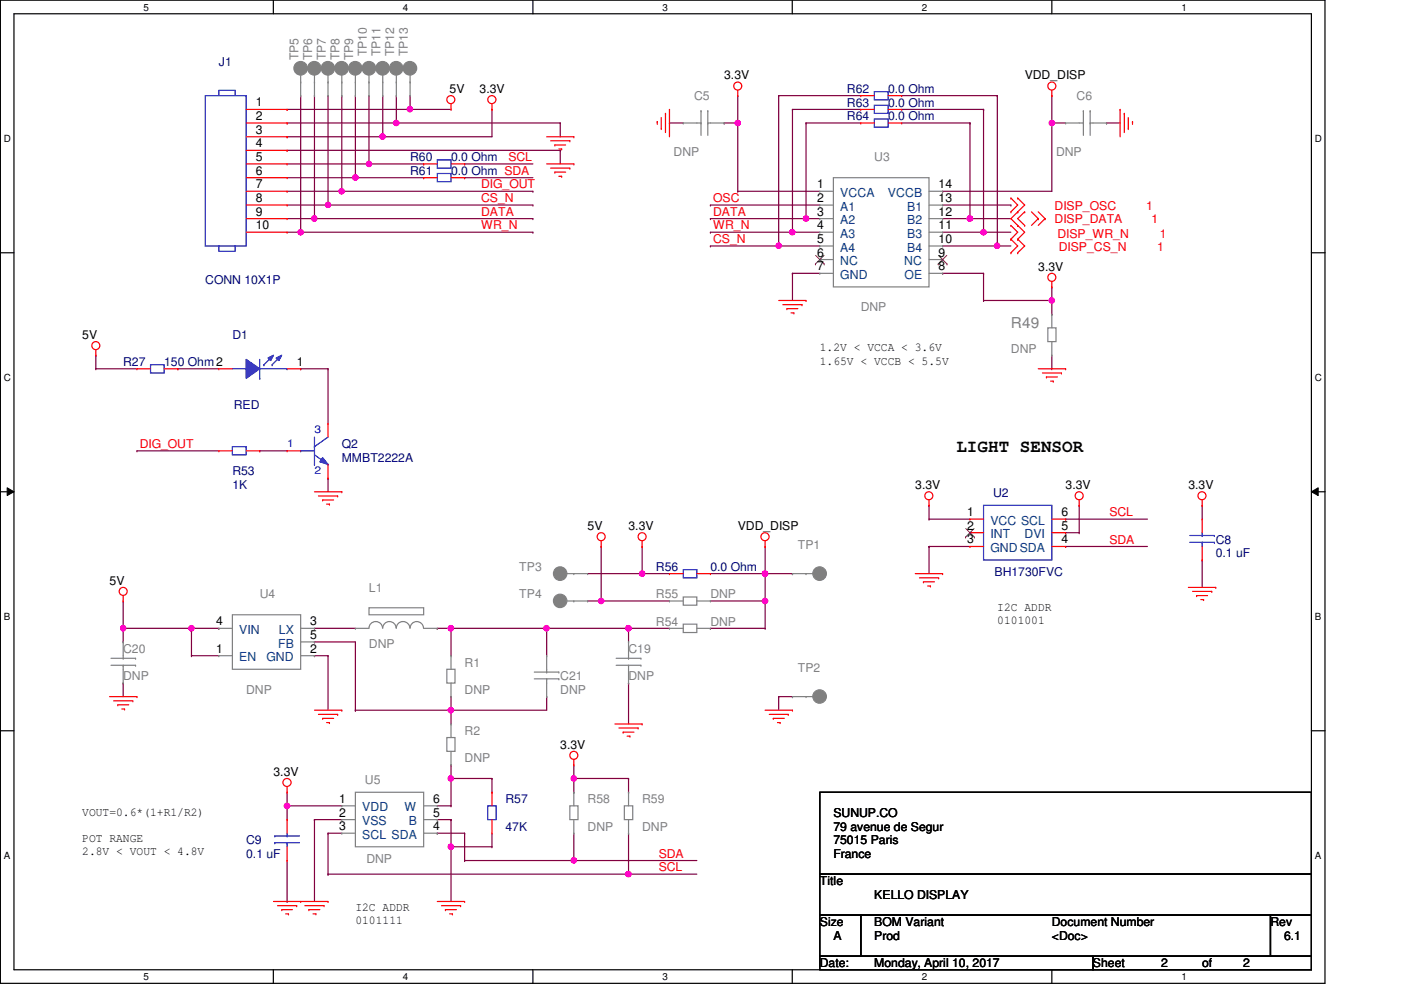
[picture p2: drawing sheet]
<svg xmlns="http://www.w3.org/2000/svg" width="297mm" height="210mm" viewBox="0 0 297 210" stroke-linecap="round" stroke-linejoin="round" font-family="sans-serif">
<path d="M.1 0h280.8v208.5h-280.8zM3 2.9h275v202.7h-275z" fill="none" stroke="#000" stroke-width=".25"/>
<g fill="#fff">
<path d="M30.4 .3h1.2v2.4h-1.2z"/>
<path d="M30.4 205.9h1.2v2.3h-1.2z"/>
</g>
<path d="M58 0v2.9M58 205.6v2.9" fill="none" stroke="#000" stroke-width=".25"/>
<g fill="#fff">
<path d="M85.4 .3h1.2v2.4h-1.2z"/>
<path d="M85.4 205.9h1.2v2.3h-1.2z"/>
</g>
<path d="M113 0v2.9M113 205.6v2.9" fill="none" stroke="#000" stroke-width=".25"/>
<g fill="#fff">
<path d="M140.5 .3h1.1v2.4h-1.1z"/>
<path d="M140.5 205.9h1.1v2.3h-1.1z"/>
</g>
<path d="M168 0v2.9M168 205.6v2.9" fill="none" stroke="#000" stroke-width=".25"/>
<g fill="#fff">
<path d="M195.4 .3h1.2v2.4h-1.2z"/>
<path d="M195.4 205.9h1.2v2.3h-1.2z"/>
</g>
<path d="M223 0v2.9M223 205.6v2.9" fill="none" stroke="#000" stroke-width=".25"/>
<g fill="#fff">
<path d="M250.5 .3h1.1v2.4h-1.1z"/>
<path d="M250.5 205.9h1.1v2.3h-1.1z"/>
<path d="M.8 28.2h1.5v2.4h-1.5z"/>
<path d="M278.8 28.2h1.4v2.4h-1.4z"/>
<path d="M.8 78.9h1.5v2.3h-1.5z"/>
<path d="M278.8 78.9h1.4v2.3h-1.4z"/>
</g>
<path d="M.1 53.6h2.9M278 53.6h2.9" fill="none" stroke="#000" stroke-width=".25"/>
<g fill="#fff">
<path d="M.8 129.6h1.4v2.3h-1.4z"/>
<path d="M278.8 129.6h1.3v2.3h-1.3z"/>
</g>
<path d="M.1 104.3h2.9M278 104.3h2.9" fill="none" stroke="#000" stroke-width=".25"/>
<path d="M1.5 103.4l1.5 .9-1.5 .8zM278 104.3l1.5-.9v1.7z" fill="#000"/>
<path d="M1.5 103.4l1.5 .9-1.5 .8zM278 104.3l1.5-.9v1.7z" fill="none" stroke="#000" stroke-width=".21"/>
<g fill="#fff">
<path d="M.8 180.3h1.4v2.3h-1.4z"/>
<path d="M278.8 180.3h1.3v2.3h-1.3z"/>
</g>
<path d="M.1 154.9h2.9M278 154.9h2.9" fill="none" stroke="#000" stroke-width=".25"/>
<path d="M66.7 133.2h.1M66.7 136.1h.1M66.7 133.2h8.6M66.7 136.1h8.6M92.7 133.2h.1M92.7 133.2h2.9M95.6 133.2h.1M95.6 133.2v5.8M95.6 150.6h.1M95.6 150.6v2.9M95.6 179.5h.1M95.6 179.5v11.6" fill="none" stroke="#800040" stroke-width=".25"/>
<circle cx="95.6" cy="179.5" r=".56" fill="#f0f"/>
<circle cx="95.6" cy="179.5" r=".56" fill="none" stroke="#f0f" stroke-width=".25"/>
<path d="M84 26.1h.1M84 26.1h34.8M66.7 139h.1M66.7 139h2.9M69.6 139h.1M69.6 139v11.6" fill="none" stroke="#800040" stroke-width=".25"/>
<circle cx="84" cy="26.1" r=".56" fill="#f0f"/>
<circle cx="84" cy="26.1" r=".56" fill="none" stroke="#f0f" stroke-width=".25"/>
<path d="M118.8 26.1h.1M118.8 26.1v2.9M60.9 40.6h11.6M72.5 40.6h.1" fill="none" stroke="#800040" stroke-width=".25"/>
<circle cx="72.4" cy="40.6" r=".56" fill="#f0f"/>
<circle cx="72.4" cy="40.6" r=".56" fill="none" stroke="#f0f" stroke-width=".25"/>
<g fill="none" stroke="#800040" stroke-width=".25">
<path d="M223 26.1h.1M223 26.1v14.5h-23.1M150.6 43.5h.1M150.6 43.5h23.2M156.4 40.6h.1M156.4 40.6h17.4M165.1 52.2h.1M165.1 52.2h8.7M168 49.2h.1M168 49.2h5.8M170.9 46.4h.1M170.9 46.4h2.9"/>
<path d="M199.9 40.6h.1"/>
</g>
<circle cx="223" cy="26.1" r=".56" fill="#f0f"/>
<circle cx="223" cy="26.1" r=".56" fill="none" stroke="#f0f" stroke-width=".25"/>
<path d="M156.4 26.1h.1M156.4 26.1v14.5M168 58h.1M168 58v5.7M168 58h5.8M199.9 58h.1M199.9 58h8.6" fill="none" stroke="#800040" stroke-width=".25"/>
<circle cx="156.4" cy="26.1" r=".56" fill="#f0f"/>
<circle cx="156.4" cy="26.1" r=".56" fill="none" stroke="#f0f" stroke-width=".25"/>
<path d="M141.9 26.1h.1M141.9 26.1h3M153.5 26.1h.1M156.4 20.3h.1M156.4 20.3v5.8h-2.9M223 26.1h.1M223 26.1h2.9M60.9 46.4h5.8M66.7 46.4h.1" fill="none" stroke="#800040" stroke-width=".25"/>
<circle cx="66.6" cy="46.3" r=".56" fill="#f0f"/>
<circle cx="66.6" cy="46.3" r=".56" fill="none" stroke="#f0f" stroke-width=".25"/>
<path d="M60.9 43.5h8.7M69.6 43.5h.1" fill="none" stroke="#800040" stroke-width=".25"/>
<circle cx="69.5" cy="43.4" r=".56" fill="#f0f"/>
<circle cx="69.5" cy="43.4" r=".56" fill="none" stroke="#f0f" stroke-width=".25"/>
<path d="M60.9 49.2h2.9M63.8 49.2h.1" fill="none" stroke="#800040" stroke-width=".25"/>
<circle cx="63.7" cy="49.2" r=".56" fill="#f0f"/>
<circle cx="63.7" cy="49.2" r=".56" fill="none" stroke="#f0f" stroke-width=".25"/>
<g fill="none" stroke="#800040" stroke-width=".25">
<path d="M197 110.1h.1M197 107.1h.1M197 115.9h.1M197 110.1h8.7M197 115.9h8.7M197 107.1v3M197 115.9v5.7M225.9 110.1h.1M225.9 115.9h.1M225.9 110.1h17.4M225.9 115.9h17.4M254.9 118.7h.1"/>
<path d="M254.9 107.1h.1M254.9 107.1v3M254.9 118.7v5.8M26.1 133.2h.1M26.1 127.4v5.8"/>
</g>
<circle cx="26.1" cy="133.2" r=".56" fill="#f0f"/>
<circle cx="26.1" cy="133.2" r=".56" fill="none" stroke="#f0f" stroke-width=".25"/>
<path d="M26.1 133.2h14.5M40.6 133.2h.1" fill="none" stroke="#800040" stroke-width=".25"/>
<circle cx="40.6" cy="133.2" r=".56" fill="#f0f"/>
<circle cx="40.6" cy="133.2" r=".56" fill="none" stroke="#f0f" stroke-width=".25"/>
<path d="M26.1 136.1h.1M26.1 133.2v2.9M40.6 139h.1M40.6 133.2h.1M40.6 139h5.8M40.6 133.2v5.8M40.6 133.2h5.8M46.4 133.2h.1M95.6 133.2h20.3M115.9 133.2h.1" fill="none" stroke="#800040" stroke-width=".25"/>
<circle cx="95.6" cy="133.2" r=".56" fill="#f0f"/>
<circle cx="95.6" cy="133.2" r=".56" fill="none" stroke="#f0f" stroke-width=".25"/>
<circle cx="115.8" cy="133.2" r=".56" fill="#f0f"/>
<circle cx="115.8" cy="133.2" r=".56" fill="none" stroke="#f0f" stroke-width=".25"/>
<path d="M115.9 133.2h.1M115.9 133.2v5.8M115.9 133.2h17.4M133.3 133.2h.1M133.3 133.2v2.9M26.1 144.8h.1M26.1 144.8v2.9M133.3 144.8h.1M133.3 144.8v8.7" fill="none" stroke="#800040" stroke-width=".25"/>
<circle cx="133.2" cy="133.2" r=".57" fill="#f0f"/>
<circle cx="133.2" cy="133.2" r=".57" fill="none" stroke="#f0f" stroke-width=".25"/>
<g fill="none" stroke="#800040" stroke-width=".25">
<path d="M20.3 75.3h.1M20.3 78.2h.1M20.3 78.2h8.7M20.3 75.3v2.9M37.7 78.2h.1M37.7 78.2h8.7M63.8 78.2h.1M63.8 78.2h5.8M69.6 78.2h.1M69.6 78.2v11.6M208.5 63.7h.1M208.5 63.7h14.5"/>
<path d="M29 95.6h.1M29 95.6h17.4M55.1 95.6h.1M55.1 95.6h5.8M69.6 101.4h.1M69.6 101.4v2.9M115.9 147.7h.1M115.9 147.7v2.9"/>
</g>
<circle cx="223" cy="63.7" r=".56" fill="#f0f"/>
<circle cx="223" cy="63.7" r=".56" fill="none" stroke="#f0f" stroke-width=".25"/>
<path d="M208.5 58h.1M208.5 58v5.7M223 60.8h.1M223 78.2h.1M223 66.6h.1M223 60.8v5.8M223 75.3v2.9M162.2 115.9h.1M162.2 115.9v11.5M150.6 121.6h11.6M162.2 121.6h.1M162.2 127.4h.1" fill="none" stroke="#800040" stroke-width=".25"/>
<circle cx="162.2" cy="121.6" r=".56" fill="#f0f"/>
<circle cx="162.2" cy="121.6" r=".56" fill="none" stroke="#f0f" stroke-width=".25"/>
<circle cx="162.2" cy="127.4" r=".56" fill="#f0f"/>
<circle cx="162.2" cy="127.4" r=".56" fill="none" stroke="#f0f" stroke-width=".25"/>
<path d="M127.5 127.4h.1M127.5 127.4h14.4M133.3 133.2h.1M133.3 133.2h8.6M150.6 133.2h.1M150.6 133.2h11.6M150.6 127.4h11.6M162.2 127.4h.1M162.2 133.2h.1M162.2 127.4v5.8" fill="none" stroke="#800040" stroke-width=".25"/>
<circle cx="127.5" cy="127.4" r=".56" fill="#f0f"/>
<circle cx="127.5" cy="127.4" r=".56" fill="none" stroke="#f0f" stroke-width=".25"/>
<path d="M127.5 115.9h.1M127.5 115.9v11.5M136.1 121.6h.1M136.1 121.6h5.8" fill="none" stroke="#800040" stroke-width=".25"/>
<circle cx="136.1" cy="121.6" r=".56" fill="#f0f"/>
<circle cx="136.1" cy="121.6" r=".56" fill="none" stroke="#f0f" stroke-width=".25"/>
<path d="M136.1 115.9h.1M136.1 115.9v5.7M75.3 136.1v14.5M75.3 150.6h.1M75.3 150.6h40.6M95.6 150.6h.1" fill="none" stroke="#800040" stroke-width=".25"/>
<circle cx="95.6" cy="150.6" r=".56" fill="#f0f"/>
<circle cx="95.6" cy="150.6" r=".56" fill="none" stroke="#f0f" stroke-width=".25"/>
<path d="M95.6 165.1h.1M95.6 165.1v5.8" fill="none" stroke="#800040" stroke-width=".25"/>
<circle cx="95.6" cy="165.1" r=".56" fill="#f0f"/>
<circle cx="95.6" cy="165.1" r=".56" fill="none" stroke="#f0f" stroke-width=".25"/>
<path d="M86.9 23.2h.1M86.9 23.2h8.7M162.2 121.6h5.8M168 121.6h.1M95.6 147.7h.1M95.6 147.7v2.9" fill="none" stroke="#800040" stroke-width=".25"/>
<circle cx="86.9" cy="23.2" r=".56" fill="#f0f"/>
<circle cx="86.9" cy="23.2" r=".56" fill="none" stroke="#f0f" stroke-width=".25"/>
<path d="M81.1 29h.1M104.3 23.2h.1M104.3 23.2v5.8h-23.2" fill="none" stroke="#800040" stroke-width=".25"/>
<circle cx="81.1" cy="29" r=".56" fill="#f0f"/>
<circle cx="81.1" cy="29" r=".56" fill="none" stroke="#f0f" stroke-width=".25"/>
<path d="M234.6 26.1h.1M234.6 26.1h2.9M199.9 52.2h11.6M211.5 52.2h.1" fill="none" stroke="#800040" stroke-width=".25"/>
<circle cx="211.4" cy="52.1" r=".56" fill="#f0f"/>
<circle cx="211.4" cy="52.1" r=".56" fill="none" stroke="#f0f" stroke-width=".25"/>
<path d="M199.9 43.5h14.4M199.9 46.4h5.8M205.7 46.4h.1M214.3 43.5h.1" fill="none" stroke="#800040" stroke-width=".25"/>
<circle cx="205.6" cy="46.3" r=".57" fill="#f0f"/>
<circle cx="205.6" cy="46.3" r=".57" fill="none" stroke="#f0f" stroke-width=".25"/>
<path d="M199.9 49.2h8.6M208.5 49.2h.1" fill="none" stroke="#800040" stroke-width=".25"/>
<circle cx="208.5" cy="49.2" r=".56" fill="#f0f"/>
<circle cx="208.5" cy="49.2" r=".56" fill="none" stroke="#f0f" stroke-width=".25"/>
<path d="M60.9 34.8h17.3M78.2 34.8h.1" fill="none" stroke="#800040" stroke-width=".25"/>
<circle cx="78.2" cy="34.8" r=".56" fill="#f0f"/>
<circle cx="78.2" cy="34.8" r=".56" fill="none" stroke="#f0f" stroke-width=".25"/>
<path d="M60.9 37.7h14.4M75.3 37.7h.1" fill="none" stroke="#800040" stroke-width=".25"/>
<circle cx="75.3" cy="37.6" r=".56" fill="#f0f"/>
<circle cx="75.3" cy="37.6" r=".56" fill="none" stroke="#f0f" stroke-width=".25"/>
<g fill="none" stroke="#800040" stroke-width=".25">
<path d="M60.9 31.9h.1M60.9 31.9h57.9M118.8 31.9h.1M118.8 31.9v2.9M165.1 147.7h.1M165.1 147.7v2.9M165.1 147.7h2.9M168 147.7h.1M60.9 170.9h.1M60.9 170.9h11.6M66.7 173.8h.1M66.7 173.8h5.8"/>
<path d="M66.7 173.8v17.3M92.7 170.9h2.9M92.7 173.8h2.9M95.6 170.9h.1M95.6 173.8h.1"/>
</g>
<circle cx="60.9" cy="170.9" r=".56" fill="#f0f"/>
<circle cx="60.9" cy="170.9" r=".56" fill="none" stroke="#f0f" stroke-width=".25"/>
<path d="M60.9 168h.1M60.9 170.9h.1M60.9 168v5.8M60.9 191.1h.1M60.9 182.5v8.6M121.7 182.5h.1M121.7 182.5h26" fill="none" stroke="#800040" stroke-width=".25"/>
<circle cx="121.7" cy="182.4" r=".56" fill="#f0f"/>
<circle cx="121.7" cy="182.4" r=".56" fill="none" stroke="#f0f" stroke-width=".25"/>
<path d="M69.6 176.7h.1M69.6 176.7h2.9M69.6 176.7v8.6M69.6 185.3h.1M133.3 185.3h.1M133.3 185.3h14.4" fill="none" stroke="#800040" stroke-width=".25"/>
<circle cx="133.2" cy="185.3" r=".56" fill="#f0f"/>
<circle cx="133.2" cy="185.3" r=".56" fill="none" stroke="#f0f" stroke-width=".25"/>
<g fill="none" stroke="#800040" stroke-width=".25">
<path d="M92.7 176.7h.1M92.7 176.7h5.8M95.6 162.2h.1M95.6 179.5h.1M95.6 173.8h.1M95.6 162.2v2.9h8.7M95.6 173.8v5.7M95.6 179.5h8.7M98.5 176.7h.1M98.5 176.7v5.8M104.3 165.1h.1M104.3 168h.1"/>
<path d="M104.3 179.5h.1M104.3 165.1v2.9M104.3 176.7v2.8M121.7 165.1h.1M121.7 162.2v2.9"/>
</g>
<circle cx="121.7" cy="165.1" r=".56" fill="#f0f"/>
<circle cx="121.7" cy="165.1" r=".56" fill="none" stroke="#f0f" stroke-width=".25"/>
<g fill="none" stroke="#800040" stroke-width=".25">
<path d="M60.9 23.2h.1M60.9 26.1h.1M60.9 29h.1M60.9 23.2h26M60.9 26.1h23.1M60.9 29h20.2M63.8 20.3v28.9M66.7 20.3v26.1M69.6 20.3v23.2M72.5 20.3v20.3M75.3 37.7h.1M75.3 37.7h14.5"/>
<path d="M75.3 20.3v17.4M78.2 34.8h.1M78.2 34.8h11.6M78.2 20.3v14.5M81.1 29h.1M81.1 20.3v8.7M84 26.1h.1M84 20.3v5.8M86.9 23.2h.1M86.9 20.3v2.9M89.8 34.8h.1M89.8 37.7h.1"/>
<path d="M98.5 34.8h.1M98.5 37.7h.1M98.5 34.8h14.5M98.5 37.7h14.5M170.9 26.1h.1M170.9 26.1h11.6M170.9 26.1v20.3M191.2 23.2h17.3M191.2 26.1h14.5M191.2 20.3h20.3M205.7 26.1h.1M205.7 26.1v20.3"/>
<path d="M208.5 23.2h.1M208.5 23.2v26M211.5 20.3h.1M211.5 20.3v31.9M223 20.3h.1M223 20.3v5.8M63.8 49.2h.1M63.8 49.2h49.2M66.7 46.4h.1M66.7 46.4h46.3M69.6 43.5h.1M69.6 43.5h43.4"/>
<path d="M72.5 40.6h.1M72.5 40.6h40.5M113 40.6h.1M113 43.5h.1M113 46.4h.1M113 49.2h.1M170.9 46.4h.1M205.7 46.4h.1M205.7 46.4h8.6M208.5 49.2h.1M208.5 49.2h5.8M211.5 52.2h.1"/>
<path d="M211.5 52.2h2.8M225.9 112.9h2.9M228.8 112.9h.1M228.8 107.1h.1M228.8 107.1v5.8M124.6 127.4h2.9M124.6 121.6h11.5M127.5 127.4h.1M136.1 121.6h.1M121.7 168h.1M121.7 176.7v5.8M133.3 165.1h.1"/>
<path d="M133.3 168h.1M133.3 165.1h-11.6v2.9M133.3 165.1v2.9M133.3 176.7v8.6M69.6 185.3h.1M69.6 185.3h63.7M98.5 182.5h.1M98.5 182.5h23.2M121.7 182.5h.1M133.3 185.3h.1"/>
</g>
<circle cx="170.9" cy="46.3" r=".56" fill="#f0f"/>
<circle cx="170.9" cy="46.3" r=".56" fill="none" stroke="#f0f" stroke-width=".25"/>
<path d="M168 23.2h.1M168 23.2h14.5M168 23.2v26M150.6 46.4h.1M150.6 46.4h20.3M168 49.2h.1" fill="none" stroke="#800040" stroke-width=".25"/>
<circle cx="168" cy="49.2" r=".56" fill="#f0f"/>
<circle cx="168" cy="49.2" r=".56" fill="none" stroke="#f0f" stroke-width=".25"/>
<path d="M165.1 20.3h.1M165.1 20.3h17.4M165.1 20.3v31.9M150.6 49.2h.1M150.6 49.2h17.4M165.1 52.2h.1" fill="none" stroke="#800040" stroke-width=".25"/>
<circle cx="165.1" cy="52.1" r=".56" fill="#f0f"/>
<circle cx="165.1" cy="52.1" r=".56" fill="none" stroke="#f0f" stroke-width=".25"/>
<path d="M150.6 52.2h.1M150.6 52.2h14.5" fill="none" stroke="#800040" stroke-width=".25"/>
<g fill="none" stroke="#f00" stroke-width=".25">
<path d="M156.4 19.1v1.2M223 19.1v1.2M95.6 23.2h.1M95.6 22v1.2M104.3 23.2h.1M104.3 22v1.2M115.9 29h5.8M115.9 34.8h5.8M116.8 29.8h4M116.8 35.6h4M117.6 30.7h.1M117.6 36.5h.1"/>
<path d="M117.6 30.7h2.3M117.6 36.5h2.3M118.5 31.6h.6M118.5 37.4h.6M119.1 31.6h.1M119.1 37.4h.1M120.8 29.8h.1M120.8 35.6h.1M121.7 29h.1M121.7 34.8h.1M139.4 25.8h.1M139.4 25.8v.6"/>
<path d="M140.2 27.3h.1M140.2 24.9v2.4M141.1 24h.1M141.1 24v4.1M141.9 23.2h.1M141.9 23.2v5.8M156.4 20.3h.1M223 20.3h.1M237.5 23.2h.1M237.5 23.2v5.8M238.4 24h.1M238.4 24v4.1"/>
<path d="M239.2 27.3h.1M239.2 24.9v2.4M240.1 25.8h.1M240.1 25.8v.6M214.3 42h.1M214.3 44.9h.1M214.3 50.7h.1M214.3 53.6h.1M214.3 47.8h.1M214.3 50.7l1.5 1.5-1.5 1.4M214.3 42l1.5 1.5-1.5 1.4M214.3 47.8l1.5 1.4-1.5 1.5"/>
<path d="M215.8 44.9h.1M215.8 47.8h.1M215.8 42h.1M215.8 50.7h.1M215.8 53.6h.1M215.8 44.9l-1.5 1.5 1.5 1.4M215.8 47.8l1.5 1.4-1.5 1.5M215.8 42l1.5 1.5-1.5 1.4M215.8 50.7l1.5 1.5-1.5 1.4M217.3 47.8h.1M217.3 44.9h.1M217.3 44.9l-1.5 1.5 1.5 1.4"/>
<path d="M218.7 44.9l1.4 1.5M220.1 46.4h.1M220.1 46.4l-1.4 1.4M220.1 44.9l1.5 1.5M221.6 46.4h.1M221.6 46.4l-1.5 1.4M223 59.7v1.1M20.3 75.3h.1M20.3 74.2v1.1M165.1 63.7h5.8M166 64.6h4M166.8 65.4h.1"/>
<path d="M166.8 65.4h2.4M167.7 66.3h.6M168.3 66.3h.1M170 64.6h.1M170.9 63.7h.1M220.1 78.2h5.8M221 79.1h4M221.9 79.9h.1M221.9 79.9h2.3M223 60.8h.1M225 79.1h.1M225.9 78.2h.1"/>
<path d="M222.8 80.8h.5M223.3 80.8h.1M66.7 104.3h5.8M67.5 105.2h4.1M68.4 106h.1M68.4 106h2.3M69.3 106.9h.5M69.8 106.9h.1M71.6 105.2h.1M72.5 104.3h.1M127.5 115.9h.1M127.5 114.7v1.2"/>
<path d="M136.1 115.9h.1M136.1 114.7v1.2M162.2 115.9h.1M162.2 114.7v1.2M197 107.1h.1M197 106v1.1M228.8 107.1h.1M228.8 106v1.1M254.9 107.1h.1M254.9 106v1.1M26.1 127.4h.1M26.1 126.3v1.1"/>
<path d="M194.1 121.6h5.8M194.9 122.5h4.1M195.8 123.4h.1M195.8 123.4h2.3M196.7 124.2h.6M197.3 124.2h.1M199 122.5h.1M199.9 121.6h.1M252 124.5h5.8M252.9 125.4h4M253.7 126.3h.1M253.7 126.3h2.3"/>
<path d="M254.6 127.1h.6M255.2 127.1h.1M256.9 125.4h.1M257.8 124.5h.1M23.2 147.7h5.8M24.1 148.6h4M25 149.4h.1M25 149.4h2.3M25.8 150.3h.6M26.4 150.3h.1M28.1 148.6h.1M29 147.7h.1"/>
<path d="M66.7 150.6h5.8M67.5 151.5h4.1M68.4 152.3h.1M68.4 152.3h2.3M69.3 153.2h.5M69.8 153.2h.1M71.6 151.5h.1M72.5 150.6h.1M130.4 153.5h5.7M131.2 154.3h4.1M132.1 155.2h.1M132.1 155.2h2.3"/>
<path d="M133 156.1h.6M133.6 156.1h.1M135.3 154.3h.1M136.1 153.5h.1M162.2 150.6h5.8M163.1 151.5h4M164 152.3h.1M164 152.3h2.3M164.8 153.2h.6M165.4 153.2h.1M167.1 151.5h.1M168 150.6h.1"/>
<path d="M60.9 168h.1M60.9 166.8v1.2M121.7 162.2h.1M121.7 161v1.2M58 191.1h11.6M58.8 192h4.1M59.7 192.9h.1M59.7 192.9h2.3M60.6 193.8h.6M61.2 193.8h.1M62.9 192h.1M63.8 191.1h.1"/>
<path d="M64.6 192h4.1M65.5 192.9h.1M65.5 192.9h2.3M66.4 193.8h.6M67 193.8h.1M68.7 192h.1M69.6 191.1h.1M92.7 191.1h5.8M93.6 192h4.1M94.4 192.9h.1M94.4 192.9h2.4M95.3 193.8h.6"/>
<path d="M95.9 193.8h.1M97.7 192h.1M98.5 191.1h.1"/>
<circle cx="156.4" cy="18.2" r=".85"/>
<circle cx="223" cy="18.2" r=".85"/>
<circle cx="95.6" cy="21.1" r=".85"/>
<circle cx="104.3" cy="21.1" r=".86"/>
<circle cx="223" cy="58.8" r=".85"/>
<circle cx="20.3" cy="73.3" r=".85"/>
<circle cx="127.5" cy="113.8" r=".85"/>
<circle cx="136.1" cy="113.8" r=".85"/>
<circle cx="162.2" cy="113.8" r=".86"/>
<circle cx="196.9" cy="105.1" r=".85"/>
<circle cx="228.8" cy="105.1" r=".85"/>
<circle cx="254.8" cy="105.1" r=".85"/>
<circle cx="26.1" cy="125.4" r=".85"/>
<circle cx="60.9" cy="165.9" r=".86"/>
<circle cx="121.7" cy="160.1" r=".85"/>
</g>
<path d="M173.8 168h104.2v17.3h-104.2zM173.8 185.3h104.2v8.7h-104.2zM173.8 194h8.7v8.7h-8.7zM182.5 194h86.9v8.7h-86.9zM269.4 194h8.6v8.7h-8.6zM173.8 202.7h57.9v2.9h-57.9zM231.7 202.7h46.3v2.9h-46.3z" fill="none" stroke="#000" stroke-width=".25"/>
<g fill="none" stroke="#808080" stroke-width=".25">
<path d="M95.6 139h.1M95.6 139v2.9M130.6 139.6h5.3M133.3 139.6h.1M133.3 136.1h.1M133.3 136.1v3.5M135.9 139.6h.1M94.7 141.9h1.8v2.9h-1.8zM95.6 147.7h.1M95.6 144.8v2.9M130.6 141.1h5.3M133.3 141.1h.1"/>
<path d="M133.3 144.8h.1M133.3 141.1v3.7M135.9 141.1h.1M72.5 170.9h.1M72.5 173.8h.1M72.5 176.7h.1M72.5 170.9h2.8M72.5 173.8h2.8M72.5 176.7h2.8M75.3 168h14.5v11.5h-14.5zM89.8 170.9h2.9M89.8 173.8h2.9"/>
<path d="M89.8 176.7h2.9M92.7 176.7h.1M92.7 173.8h.1M92.7 170.9h.1"/>
</g>
<path d="M49.3 78.2h2.9M52.2 78.2h.1M55.1 76.2v4M55.1 78.2h5.8M60.9 78.2h.1M55.1 80.2h.1" fill="none" stroke="#00f" stroke-width=".25"/>
<path d="M52.2 76.2l2.9 2-2.9 2z" fill-rule="evenodd" fill="#00f"/>
<path d="M52.2 76.2l2.9 2-2.9 2z" fill="none" stroke="#00f" stroke-width=".25"/>
<path d="M58.5 75.9l1.2-.6-.6 1.2z" fill-rule="evenodd" fill="#00f"/>
<path d="M58.5 75.9l1.2-.6-.6 1.2z" fill="none" stroke="#00f" stroke-width=".25"/>
<path d="M56.8 75.9l1.2-.6-.6 1.2z" fill-rule="evenodd" fill="#00f"/>
<g fill="none" stroke="#00f" stroke-width=".25">
<path d="M43.5 20.3h8.7v31.9h-8.7zM46.4 20.3v-1.2h3.5v1.2M46.4 52.2v1.1h3.5v-1.1M56 77.3h.1M56.8 75.9l1.2-.6-.6 1.2zM57.7 77.3h.1M57.7 75.6l-1.7 1.7M59.4 75.6l-1.7 1.7M49.3 94.7h2.9v1.7h-2.9zM208.5 107.1h14.5v11.6h-14.5zM144.9 120.8h2.8v1.7h-2.8zM58.2 178.7h.1"/>
<path d="M58.2 177.2h.1M58.2 178.7h5.3M58.2 177.2h5.3M60.9 177.2h.1M60.9 178.7h.1M60.9 176.7v.5M60.9 178.7v.8"/>
</g>
<g fill="none" stroke="#f00" stroke-width=".25">
<path d="M52.2 23.2h8.7M52.2 26.1h8.7M52.2 29h8.7M52.2 31.9h8.7M52.2 34.8h8.7M52.2 37.7h8.7M60.9 23.2h.1M60.9 26.1h.1M60.9 29h.1M60.9 31.9h.1M60.9 34.8h.1M60.9 37.7h.1"/>
<path d="M52.2 40.6h8.7M52.2 43.5h8.7M52.2 46.4h8.7M52.2 49.2h8.7M60.9 40.6h.1M60.9 43.5h.1M60.9 46.4h.1M60.9 49.2h.1M46.4 78.2h.1M46.4 78.2h2.9M60.9 78.2h2.9M63.8 78.2h.1"/>
<path d="M46.4 95.6h.1M46.4 95.6h2.9M52.2 95.6h2.9M55.1 95.6h.1M205.7 110.1h.1M205.7 112.9h.1M205.7 115.9h.1M205.7 110.1h2.8M205.7 112.9h2.8M205.7 115.9h2.8M223 110.1h2.9M223 112.9h2.9"/>
<path d="M223 115.9h2.9M225.9 115.9h.1M225.9 112.9h.1M225.9 110.1h.1M141.9 121.6h.1M141.9 121.6h3M147.7 121.6h2.9M150.6 121.6h.1M60.9 173.8h.1M60.9 173.8v2.9M60.9 179.5v3M60.9 182.5h.1"/>
</g>
<g fill="none" stroke="#808080" stroke-width=".25">
<path d="M225.9 26.1h.1M225.9 26.1h3.8M229.7 23.5h.1M229.7 26.1h.1M229.7 23.5v5.2M231.1 26.1h.1M231.1 23.5h.1M231.1 26.1h3.5M231.1 23.5v5.2M234.6 26.1h.1M222.2 69.5h1.7v2.9h-1.7zM223 75.3h.1"/>
<path d="M223 66.6h.1M223 66.6v2.9M223 72.4v2.9"/>
</g>
<path d="M204.7 113.9h.1M204.8 112.1l1.8 1.8M206.5 112.1l-1.8 1.8M206.6 113.9h.1" fill="none" stroke="#804000" stroke-width=".21"/>
<circle cx="118.8" cy="127.4" r="1.43" fill="#808080"/>
<g fill="none" stroke="#808080" stroke-width=".25">
<path d="M120.2 127.4h4.4M121.7 127.4h.1M124.6 127.4h.1"/>
<circle cx="118.8" cy="127.4" r="1.43"/>
</g>
<circle cx="118.7" cy="121.6" r="1.43" fill="#808080"/>
<g fill="none" stroke="#808080" stroke-width=".25">
<path d="M23.5 139.6h5.2M26.1 139.6h.1M26.1 136.1h.1M26.1 136.1v3.5M28.7 139.6h.1M46.4 133.2h.1M46.4 139h.1M46.4 133.2h2.9M46.4 139h2.9M49.3 130.3h14.5v11.6h-14.5zM63.8 133.2h2.9M63.8 139h2.9"/>
<path d="M63.8 136.1h2.9M66.7 133.2h.1M66.7 139h.1M66.7 136.1h.1M120.2 121.6h4.4M121.7 121.6h.1M124.6 121.6h.1M23.5 141.1h5.2M26.1 141.1h.1M26.1 144.8h.1M26.1 141.1v3.7M28.7 141.1h.1"/>
<path d="M120.8 170.9h1.8v2.9h-1.8zM121.7 168h.1M121.7 176.7h.1M121.7 168v2.9M121.7 173.8v2.9M132.4 170.9h1.8v2.9h-1.8zM133.3 168h.1M133.3 176.7h.1M133.3 168v2.9M133.3 173.8v2.9"/>
<circle cx="118.7" cy="121.6" r="1.43"/>
</g>
<path d="M185.4 22.3h2.9v1.7h-2.9zM103.4 170.9h1.8v2.9h-1.8z" fill="none" stroke="#00f" stroke-width=".25"/>
<path d="M182.5 23.2h.1M182.5 23.2h2.9M188.3 23.2h2.9M191.2 23.2h.1M104.3 168h.1M104.3 176.7h.1M104.3 168v2.9M104.3 173.8v2.9" fill="none" stroke="#f00" stroke-width=".25"/>
<circle cx="86.9" cy="14.5" r="1.44" fill="#808080"/>
<g fill="none" stroke="#808080" stroke-width=".25">
<path d="M86.9 17.4h.1M86.9 16v4.3M86.9 20.3h.1"/>
<circle cx="86.9" cy="14.5" r="1.44"/>
</g>
<path d="M92.7 36.8h2.9v1.7h-2.9z" fill="none" stroke="#00f" stroke-width=".25"/>
<path d="M89.8 37.7h.1M89.8 37.7h2.9M95.6 37.7h2.9M98.5 37.7h.1" fill="none" stroke="#f00" stroke-width=".25"/>
<circle cx="63.8" cy="14.5" r="1.44" fill="#808080"/>
<g fill="none" stroke="#808080" stroke-width=".25">
<path d="M63.8 17.4h.1M63.8 16v4.3M63.8 20.3h.1"/>
<circle cx="63.8" cy="14.5" r="1.44"/>
</g>
<circle cx="84" cy="14.5" r="1.43" fill="#808080"/>
<g fill="none" stroke="#808080" stroke-width=".25">
<path d="M84 17.4h.1M84 16v4.3M84 20.3h.1M144.9 26.1h.1M144.9 26.1h3.7M148.6 23.5h.1M148.6 26.1h.1M148.6 23.5v5.2M150.1 26.1h.1M150.1 23.5h.1M150.1 26.1h3.4M150.1 23.5v5.2"/>
<path d="M153.5 26.1h.1M115.9 139h.1M115.9 139v3.5M141.9 127.4h.1M141.9 127.4h3M144.9 126.6h2.8v1.7h-2.8zM147.7 127.4h2.9M150.6 127.4h.1M94.7 156.4h1.8v2.9h-1.8zM95.6 153.5h.1M95.6 153.5v2.9M95.6 159.3v2.9"/>
<path d="M113.3 143.9h5.2M113.3 142.5h5.2M115.9 142.5h.1M115.9 143.9h.1M115.9 147.7h.1M115.9 143.9v3.8M118.5 143.9h.1M118.5 142.5h.1M95.6 162.2h.1"/>
<circle cx="84" cy="14.5" r="1.43"/>
</g>
<circle cx="81.1" cy="14.5" r="1.43" fill="#808080"/>
<g fill="none" stroke="#808080" stroke-width=".25">
<path d="M81.1 17.4h.1M81.1 16v4.3M81.1 20.3h.1M176.7 37.7h20.3v23.1h-20.3zM173.8 40.6h.1M173.8 43.5h.1M173.8 46.4h.1M173.8 49.2h.1M173.8 52.2h.1M173.8 55h.1M173.8 58h.1M173.8 40.6h2.9"/>
<path d="M173.8 43.5h2.9M173.8 46.4h2.9M173.8 49.2h2.9M173.8 52.2h2.9M173.8 55h2.9M173.8 58h2.9M197 40.6h2.9M197 43.5h2.9M197 46.4h2.9M197 49.2h2.9M197 52.2h2.9M197 55h2.9"/>
<path d="M197 58h2.9M199.9 40.6h.1M199.9 43.5h.1M199.9 46.4h.1M199.9 49.2h.1M199.9 52.2h.1M199.9 55h.1M199.9 58h.1"/>
<circle cx="81.1" cy="14.5" r="1.43"/>
</g>
<path d="M172.9 56h.1M172.9 54.1l1.8 1.9M174.7 54.1l-1.8 1.9M174.7 56h.1M198.9 56h.1M199 54.1l1.8 1.9M200.7 54.1l-1.8 1.9M200.8 56h.1" fill="none" stroke="#804000" stroke-width=".21"/>
<circle cx="78.2" cy="14.5" r="1.44" fill="#808080"/>
<g fill="none" stroke="#808080" stroke-width=".25">
<path d="M78.2 17.4h.1M78.2 16v4.3M78.2 20.3h.1"/>
<circle cx="78.2" cy="14.5" r="1.44"/>
</g>
<circle cx="75.3" cy="14.5" r="1.43" fill="#808080"/>
<g fill="none" stroke="#808080" stroke-width=".25">
<path d="M75.3 17.4h.1M75.3 16v4.3M75.3 20.3h.1"/>
<circle cx="75.3" cy="14.5" r="1.43"/>
</g>
<path d="M63.8 95.6h.1M63.8 95.6h2.9M66.7 94.7h.1M66.7 98.5h.1M66.7 96.4l2.9 2.1M66.7 92.7v5.8M69.6 98.5h.1M69.6 92.7l-2.9 2" fill="none" stroke="#00f" stroke-width=".25"/>
<path d="M68.4 97l1.2 1.5-1.8-.6z" fill="#00f"/>
<path d="M68.4 97l1.2 1.5-1.8-.6zM252.3 115h5.2M252.3 113.5h5.2M254.9 113.5h.1M254.9 115h.1M254.9 112.9v.6M254.9 115v.9M257.5 115h.1M257.5 113.5h.1" fill="none" stroke="#00f" stroke-width=".25"/>
<path d="M60.9 95.6h.1M60.9 95.6h2.9M69.6 89.8h.1M69.6 89.8v2.9M69.6 98.5v2.9M69.6 101.4h.1M254.9 110.1h.1M254.9 118.7h.1M254.9 110.1v2.8M254.9 115.9v2.8" fill="none" stroke="#f00" stroke-width=".25"/>
<path d="M141.9 133.2h.1M141.9 133.2h3M144.9 132.3h2.8v1.8h-2.8zM147.7 133.2h2.9M150.6 133.2h.1" fill="none" stroke="#808080" stroke-width=".25"/>
<circle cx="173.8" cy="147.7" r="1.43" fill="#808080"/>
<g fill="none" stroke="#808080" stroke-width=".25">
<path d="M75.3 133.2h.1M78.2 128.9h11.6v1.4h-11.6zM81.1 133.2a1.44 1.44 0 0 0-1.4-1.4 1.44 1.44 0 0 0-1.5 1.4h-2.9M81.1 133.2a1.42 1.42 0 0 1 1.5-1.4 1.42 1.42 0 0 1 1.4 1.4M84 133.2a1.44 1.44 0 0 1 1.5-1.4 1.44 1.44 0 0 1 1.4 1.4 1.44 1.44 0 0 1 1.4-1.4 1.44 1.44 0 0 1 1.5 1.4M89.8 133.2h2.9M92.7 133.2h.1M168 147.7h.1M168 147.7h4.3M170.9 147.7h.1"/>
<circle cx="173.8" cy="147.7" r="1.43"/>
</g>
<circle cx="72.4" cy="14.5" r="1.44" fill="#808080"/>
<g fill="none" stroke="#808080" stroke-width=".25">
<path d="M72.5 17.4h.1M72.5 16v4.3M72.5 20.3h.1"/>
<circle cx="72.4" cy="14.5" r="1.44"/>
</g>
<path d="M92.7 33.9h2.9v1.7h-2.9z" fill="none" stroke="#00f" stroke-width=".25"/>
<path d="M89.8 34.8h.1M89.8 34.8h2.9M95.6 34.8h2.9M98.5 34.8h.1" fill="none" stroke="#f00" stroke-width=".25"/>
<circle cx="69.5" cy="14.5" r="1.43" fill="#808080"/>
<g fill="none" stroke="#808080" stroke-width=".25">
<path d="M69.6 17.4h.1M69.6 16v4.3M69.6 20.3h.1"/>
<circle cx="69.5" cy="14.5" r="1.43"/>
</g>
<circle cx="173.8" cy="121.6" r="1.44" fill="#808080"/>
<g fill="none" stroke="#808080" stroke-width=".25">
<path d="M168 121.6h.1M168 121.6h4.3M170.9 121.6h.1"/>
<circle cx="173.8" cy="121.6" r="1.44"/>
</g>
<path d="M31.9 77.3h2.9v1.8h-2.9z" fill="none" stroke="#00f" stroke-width=".25"/>
<path d="M29 78.2h.1M29 78.2h2.9M34.8 78.2h2.9M37.7 78.2h.1" fill="none" stroke="#f00" stroke-width=".25"/>
<circle cx="66.6" cy="14.5" r="1.43" fill="#808080"/>
<g fill="none" stroke="#808080" stroke-width=".25">
<path d="M66.7 17.4h.1M66.7 16v4.3M66.7 20.3h.1"/>
<circle cx="66.6" cy="14.5" r="1.43"/>
</g>
<path d="M185.4 19.4h2.9v1.8h-2.9zM185.4 25.2h2.9v1.8h-2.9z" fill="none" stroke="#00f" stroke-width=".25"/>
<path d="M182.5 20.3h.1M182.5 26.1h.1M182.5 20.3h2.9M182.5 26.1h2.9M188.3 20.3h2.9M188.3 26.1h2.9M191.2 20.3h.1M191.2 26.1h.1" fill="none" stroke="#f00" stroke-width=".25"/>
<circle cx="95.6" cy="179.5" r=".56" fill="#f0f"/>
<circle cx="95.6" cy="179.5" r=".56" fill="none" stroke="#f0f" stroke-width=".25"/>
<circle cx="84" cy="26.1" r=".56" fill="#f0f"/>
<circle cx="84" cy="26.1" r=".56" fill="none" stroke="#f0f" stroke-width=".25"/>
<circle cx="72.4" cy="40.6" r=".56" fill="#f0f"/>
<circle cx="72.4" cy="40.6" r=".56" fill="none" stroke="#f0f" stroke-width=".25"/>
<circle cx="223" cy="26.1" r=".56" fill="#f0f"/>
<circle cx="223" cy="26.1" r=".56" fill="none" stroke="#f0f" stroke-width=".25"/>
<circle cx="156.4" cy="26.1" r=".56" fill="#f0f"/>
<circle cx="156.4" cy="26.1" r=".56" fill="none" stroke="#f0f" stroke-width=".25"/>
<circle cx="66.6" cy="46.3" r=".56" fill="#f0f"/>
<circle cx="66.6" cy="46.3" r=".56" fill="none" stroke="#f0f" stroke-width=".25"/>
<circle cx="69.5" cy="43.4" r=".56" fill="#f0f"/>
<circle cx="69.5" cy="43.4" r=".56" fill="none" stroke="#f0f" stroke-width=".25"/>
<circle cx="63.7" cy="49.2" r=".56" fill="#f0f"/>
<circle cx="63.7" cy="49.2" r=".56" fill="none" stroke="#f0f" stroke-width=".25"/>
<circle cx="26.1" cy="133.2" r=".56" fill="#f0f"/>
<circle cx="26.1" cy="133.2" r=".56" fill="none" stroke="#f0f" stroke-width=".25"/>
<circle cx="40.6" cy="133.2" r=".56" fill="#f0f"/>
<circle cx="40.6" cy="133.2" r=".56" fill="none" stroke="#f0f" stroke-width=".25"/>
<circle cx="95.6" cy="133.2" r=".56" fill="#f0f"/>
<circle cx="95.6" cy="133.2" r=".56" fill="none" stroke="#f0f" stroke-width=".25"/>
<circle cx="115.8" cy="133.2" r=".56" fill="#f0f"/>
<circle cx="115.8" cy="133.2" r=".56" fill="none" stroke="#f0f" stroke-width=".25"/>
<circle cx="133.2" cy="133.2" r=".57" fill="#f0f"/>
<circle cx="133.2" cy="133.2" r=".57" fill="none" stroke="#f0f" stroke-width=".25"/>
<circle cx="223" cy="63.7" r=".56" fill="#f0f"/>
<circle cx="223" cy="63.7" r=".56" fill="none" stroke="#f0f" stroke-width=".25"/>
<circle cx="162.2" cy="121.6" r=".56" fill="#f0f"/>
<circle cx="162.2" cy="121.6" r=".56" fill="none" stroke="#f0f" stroke-width=".25"/>
<circle cx="162.2" cy="127.4" r=".56" fill="#f0f"/>
<circle cx="162.2" cy="127.4" r=".56" fill="none" stroke="#f0f" stroke-width=".25"/>
<circle cx="127.5" cy="127.4" r=".56" fill="#f0f"/>
<circle cx="127.5" cy="127.4" r=".56" fill="none" stroke="#f0f" stroke-width=".25"/>
<circle cx="136.1" cy="121.6" r=".56" fill="#f0f"/>
<circle cx="136.1" cy="121.6" r=".56" fill="none" stroke="#f0f" stroke-width=".25"/>
<circle cx="95.6" cy="150.6" r=".56" fill="#f0f"/>
<circle cx="95.6" cy="150.6" r=".56" fill="none" stroke="#f0f" stroke-width=".25"/>
<circle cx="95.6" cy="165.1" r=".56" fill="#f0f"/>
<circle cx="95.6" cy="165.1" r=".56" fill="none" stroke="#f0f" stroke-width=".25"/>
<circle cx="86.9" cy="23.2" r=".56" fill="#f0f"/>
<circle cx="86.9" cy="23.2" r=".56" fill="none" stroke="#f0f" stroke-width=".25"/>
<circle cx="81.1" cy="29" r=".56" fill="#f0f"/>
<circle cx="81.1" cy="29" r=".56" fill="none" stroke="#f0f" stroke-width=".25"/>
<circle cx="211.4" cy="52.1" r=".56" fill="#f0f"/>
<circle cx="211.4" cy="52.1" r=".56" fill="none" stroke="#f0f" stroke-width=".25"/>
<circle cx="205.6" cy="46.3" r=".57" fill="#f0f"/>
<circle cx="205.6" cy="46.3" r=".57" fill="none" stroke="#f0f" stroke-width=".25"/>
<circle cx="208.5" cy="49.2" r=".56" fill="#f0f"/>
<circle cx="208.5" cy="49.2" r=".56" fill="none" stroke="#f0f" stroke-width=".25"/>
<circle cx="78.2" cy="34.8" r=".56" fill="#f0f"/>
<circle cx="78.2" cy="34.8" r=".56" fill="none" stroke="#f0f" stroke-width=".25"/>
<circle cx="75.3" cy="37.6" r=".56" fill="#f0f"/>
<circle cx="75.3" cy="37.6" r=".56" fill="none" stroke="#f0f" stroke-width=".25"/>
<circle cx="60.9" cy="170.9" r=".56" fill="#f0f"/>
<circle cx="60.9" cy="170.9" r=".56" fill="none" stroke="#f0f" stroke-width=".25"/>
<circle cx="121.7" cy="182.4" r=".56" fill="#f0f"/>
<circle cx="121.7" cy="182.4" r=".56" fill="none" stroke="#f0f" stroke-width=".25"/>
<circle cx="133.2" cy="185.3" r=".56" fill="#f0f"/>
<circle cx="133.2" cy="185.3" r=".56" fill="none" stroke="#f0f" stroke-width=".25"/>
<circle cx="121.7" cy="165.1" r=".56" fill="#f0f"/>
<circle cx="121.7" cy="165.1" r=".56" fill="none" stroke="#f0f" stroke-width=".25"/>
<circle cx="170.9" cy="46.3" r=".56" fill="#f0f"/>
<circle cx="170.9" cy="46.3" r=".56" fill="none" stroke="#f0f" stroke-width=".25"/>
<circle cx="168" cy="49.2" r=".56" fill="#f0f"/>
<circle cx="168" cy="49.2" r=".56" fill="none" stroke="#f0f" stroke-width=".25"/>
<circle cx="165.1" cy="52.1" r=".56" fill="#f0f"/>
<circle cx="165.1" cy="52.1" r=".56" fill="none" stroke="#f0f" stroke-width=".25"/>
<text font-size="3.7" x="202.8" y="95.8">LIGHT SENSOR</text>
<text font-size="3.2" fill="#808080" x="214.3" y="69.5">R49</text>
<g font-size="2.6" fill="#808080">
<text x="77.8" y="11.9" transform="rotate(-90 77.8 11.9)">TP10</text>
<text x="80.6" y="11.9" transform="rotate(-90 80.6 11.9)">TP11</text>
<text x="83.6" y="11.9" transform="rotate(-90 83.6 11.9)">TP12</text>
<text x="86.4" y="11.9" transform="rotate(-90 86.4 11.9)">TP13</text>
<text x="63.3" y="12.8" transform="rotate(-90 63.3 12.8)">TP5</text>
<text x="66.2" y="12.8" transform="rotate(-90 66.2 12.8)">TP6</text>
<text x="69.1" y="12.8" transform="rotate(-90 69.1 12.8)">TP7</text>
<text x="72" y="12.8" transform="rotate(-90 72 12.8)">TP8</text>
<text x="74.9" y="12.8" transform="rotate(-90 74.9 12.8)">TP9</text>
<text x="147.1" y="21.2">C5</text>
<text x="228.3" y="21.2">C6</text>
<text x="142.8" y="33.1">DNP</text>
<text x="185.4" y="34.2">U3</text>
<text x="223.9" y="33.1">DNP</text>
<text x="182.5" y="66">DNP</text>
<text x="214.3" y="74.8">DNP</text>
<text x="169.2" y="116.5">TP1</text>
<text x="78.2" y="125.4">L1</text>
<text x="110.1" y="121.1">TP3</text>
<text x="55.1" y="126.9">U4</text>
<text x="110.1" y="126.9">TP4</text>
<text x="139.1" y="126.9">R55</text>
<text x="150.6" y="126.9">DNP</text>
<text x="78.2" y="137.3">DNP</text>
<text x="139.1" y="132.7">R54</text>
<text x="150.6" y="132.7">DNP</text>
<text x="26.1" y="138.4">C20</text>
<text x="98.5" y="141.4">R1</text>
<text x="133.3" y="138.4">C19</text>
<text x="169.2" y="142.5">TP2</text>
<text x="26.1" y="144.2">DNP</text>
<text x="52.2" y="147.2">DNP</text>
<text x="98.5" y="147.2">DNP</text>
<text x="118.8" y="144.2">C21</text>
<text x="118.8" y="147.2">DNP</text>
<text x="133.3" y="144.2">DNP</text>
<text x="98.5" y="155.8">R2</text>
<text x="98.5" y="161.6">DNP</text>
<text x="77.4" y="166.2">U5</text>
<text x="124.6" y="170.3">R58</text>
<text x="136.1" y="170.3">R59</text>
<text x="124.6" y="176.1">DNP</text>
<text x="136.1" y="176.1">DNP</text>
<text x="77.7" y="183">DNP</text>
</g>
<g font-size="2.6" fill="#000080">
<text x="46.4" y="13.9">J1</text>
<text x="179.6" y="22.6">R63</text>
<text x="179.6" y="19.7">R62</text>
<text x="188.3" y="22.6">0.0 Ohm</text>
<text x="188.3" y="19.7">0.0 Ohm</text>
<text x="179.6" y="25.5">R64</text>
<text x="188.3" y="25.5">0.0 Ohm</text>
<text x="86.9" y="34.2">R60</text>
<text x="95.6" y="34.2">0.0 Ohm</text>
<text x="86.9" y="37.1">R61</text>
<text x="95.6" y="37.1">0.0 Ohm SDA</text>
<text x="43.5" y="60.3">CONN 10X1P</text>
<text x="49.3" y="71.8">D1</text>
<text x="26.1" y="77.6">R27</text>
<text x="34.8" y="77.6">150 Ohm2</text>
<text x="49.6" y="86.6">RED</text>
<text x="72.5" y="95">Q2</text>
<text x="49.3" y="100.8">R53</text>
<text x="72.5" y="97.9">MMBT2222A</text>
<text x="49.3" y="103.7">1K</text>
<text x="210.6" y="105.5">U2</text>
<text x="257.8" y="115.3">C8</text>
<text x="257.8" y="118.2">0.1 uF</text>
<text x="139.1" y="121.1">R56</text>
<text x="150.6" y="121.1">0.0 Ohm</text>
<text x="210.9" y="122.2">BH1730FVC</text>
<text x="107.2" y="170.3">R57</text>
<text x="52.2" y="179">C9</text>
<text x="107.2" y="176.1">47K</text>
<text x="52.2" y="181.9">0.1 uF</text>
</g>
<g font-size="2.6">
<text x="153.5" y="16.8">3.3V</text>
<text x="217.3" y="16.8">VDD_DISP</text>
<text x="54.2" y="22.6">1</text>
<text x="95.3" y="19.7">5V</text>
<text x="101.7" y="19.7">3.3V</text>
<text x="54.2" y="25.4">2</text>
<text x="54.2" y="28.4">3</text>
<text x="54.2" y="31.2">4</text>
<text x="54.2" y="34.1">5</text>
<text x="54.2" y="37">6</text>
<text x="54.2" y="39.9">7</text>
<text x="173.2" y="39.9">1</text>
<text x="199" y="39.9">14</text>
<text x="54.2" y="42.8">8</text>
<text x="54.2" y="45.7">9</text>
<text x="173.2" y="42.8">2</text>
<text x="173.2" y="45.7">3</text>
<text x="199" y="42.8">13</text>
<text x="199" y="45.7">12</text>
<text x="54.2" y="48.6">10</text>
<text x="173.2" y="48.6">4</text>
<text x="173.2" y="51.5">5</text>
<text x="199" y="48.6">11</text>
<text x="199" y="51.5">10</text>
<text x="173.2" y="54.4">6</text>
<text x="173.2" y="57.3">7</text>
<text x="199" y="54.4">9</text>
<text x="199" y="57.3">8</text>
<text x="220.1" y="57.4">3.3V</text>
<text x="17.4" y="71.8">5V</text>
<text x="62.9" y="77.6">1</text>
<text x="173.8" y="74.5">1.2V &lt; VCCA &lt; 3.6V</text>
<text x="173.8" y="77.3">1.65V &lt; VCCB &lt; 5.5V</text>
<text x="194.1" y="103.7">3.3V</text>
<text x="225.9" y="103.7">3.3V</text>
<text x="252" y="103.7">3.3V</text>
<text x="124.6" y="112.4">5V</text>
<text x="133.3" y="112.4">3.3V</text>
<text x="156.4" y="112.4">VDD_DISP</text>
<text x="205.1" y="109.4">1</text>
<text x="205.1" y="112.3">2</text>
<text x="225" y="112.3">5</text>
<text x="225" y="109.4">6</text>
<text x="205.1" y="115.2">3</text>
<text x="225" y="115.2">4</text>
<text x="23.2" y="124">5V</text>
<text x="211.5" y="129.5">I2C ADDR</text>
<text x="45.8" y="132.6">4</text>
<text x="65.8" y="132.6">3</text>
<text x="65.8" y="135.5">5</text>
<text x="211.5" y="132.3">0101001</text>
<text x="45.8" y="138.4">1</text>
<text x="65.8" y="138.4">2</text>
<text x="118.8" y="158.7">3.3V</text>
<text x="58" y="164.5">3.3V</text>
<text x="17.4" y="172.9">VOUT=0.6*(1+R1/R2)</text>
<text x="71.9" y="170.2">1</text>
<text x="71.9" y="173.1">2</text>
<text x="91.9" y="173.1">5</text>
<text x="91.9" y="170.2">6</text>
<text x="176.7" y="173.2">SUNUP.CO</text>
<text x="17.4" y="178.5">POT RANGE</text>
<text x="71.9" y="176">3</text>
<text x="91.9" y="176">4</text>
<text x="176.7" y="176.1">79 avenue de Segur</text>
<text x="176.7" y="179">75015 Paris</text>
<text x="17.4" y="181.3">2.8V &lt; VOUT &lt; 4.8V</text>
<text x="176.7" y="181.9">France</text>
<text x="173.8" y="187.7">Title</text>
<text x="185.4" y="190.6">KELLO DISPLAY</text>
<text x="75.3" y="193.2">I2C ADDR</text>
<text x="75.3" y="196">0101111</text>
<text x="173.8" y="196.3">Size</text>
<text x="185.4" y="196.3">BOM Variant</text>
<text x="223" y="196.3">Document Number</text>
<text x="269.4" y="196.3">Rev</text>
<text x="176.7" y="199.3">A</text>
<text x="185.4" y="199.3">Prod</text>
<text x="223" y="199.3">&lt;Doc&gt;</text>
<text x="272.2" y="199.3">6.1</text>
<text x="173.8" y="205.1">Date:</text>
<text x="185.4" y="205.1">Monday, April 10, 2017</text>
<text x="231.7" y="205.1">Sheet</text>
<text x="246.2" y="205.1">2</text>
<text x="254.9" y="205.1">of</text>
<text x="263.6" y="205.1">2</text>
</g>
<g font-size="2.6" fill="#f00">
<text x="107.8" y="34.2">SCL</text>
<text x="102" y="40">DIG_OUT</text>
<text x="102" y="42.9">CS_N</text>
<text x="102" y="45.8">DATA</text>
<text x="151.2" y="42.9">OSC</text>
<text x="151.2" y="45.8">DATA</text>
<text x="223.6" y="47.2">DISP_DATA</text>
<text x="223.6" y="44.6">DISP_OSC</text>
<text x="243" y="44.6">1</text>
<text x="244.2" y="47.2">1</text>
<text x="102" y="48.6">WR_N</text>
<text x="151.2" y="48.6">WR_N</text>
<text x="151.2" y="51.6">CS_N</text>
<text x="224.2" y="50.4">DISP_WR_N</text>
<text x="224.5" y="53.3">DISP_CS_N</text>
<text x="245.3" y="53.3">1</text>
<text x="245.9" y="50.4">1</text>
<text x="29.6" y="95">DIG_OUT</text>
<text x="235.2" y="109.5">SCL</text>
<text x="235.2" y="115.3">SDA</text>
<text x="139.7" y="181.9">SDA</text>
<text x="139.7" y="184.7">SCL</text>
</g>
<g font-size="2.6" fill="#004080">
<text x="178.1" y="41.7">VCCA</text>
<text x="188.3" y="41.7">VCCB</text>
<text x="178.1" y="44.7">A1</text>
<text x="178.1" y="47.5">A2</text>
<text x="192.4" y="44.7">B1</text>
<text x="192.4" y="47.5">B2</text>
<text x="178.1" y="50.4">A3</text>
<text x="178.1" y="53.3">A4</text>
<text x="192.4" y="50.4">B3</text>
<text x="192.4" y="53.3">B4</text>
<text x="178.1" y="56.2">NC</text>
<text x="178.1" y="59.1">GND</text>
<text x="191.7" y="56.2">NC</text>
<text x="191.8" y="59.1">OE</text>
<text x="210" y="111.3">VCC SCL</text>
<text x="210" y="114.1">INT</text>
<text x="210" y="117.1">GNDSDA</text>
<text x="217.2" y="114.1">DVI</text>
<text x="50.7" y="134.4">VIN</text>
<text x="59" y="137.3">FB</text>
<text x="59.1" y="134.4">LX</text>
<text x="50.7" y="140.2">EN</text>
<text x="56.5" y="140.2">GND</text>
<text x="76.8" y="172">VDD</text>
<text x="85.8" y="172">W</text>
<text x="76.8" y="175">VSS</text>
<text x="76.8" y="177.8">SCL SDA</text>
<text x="86.7" y="175">B</text>
</g>
<g font-size="2.3" fill="#00f">
<text x="60.9" y="94.7">1</text>
<text x="66.7" y="91.9">3</text>
<text x="66.7" y="100.5">2</text>
</g>
<g font-size="2.1">
<text x="30.4" y="2.2">5</text>
<text x="85.4" y="2.2">4</text>
<text x="140.5" y="2.2">3</text>
<text x="195.4" y="2.2">2</text>
<text x="250.5" y="2.2">1</text>
<text x=".8" y="30.1">D</text>
<text x="278.8" y="30.1">D</text>
<text x=".8" y="80.8">C</text>
<text x="278.8" y="80.8">C</text>
<text x=".8" y="131.5">B</text>
<text x="278.8" y="131.5">B</text>
<text x=".8" y="182.2">A</text>
<text x="278.8" y="182.2">A</text>
<text x="30.4" y="207.8">5</text>
<text x="85.4" y="207.8">4</text>
<text x="140.5" y="207.8">3</text>
<text x="195.4" y="207.8">2</text>
<text x="250.5" y="207.8">1</text>
</g>
</svg>
